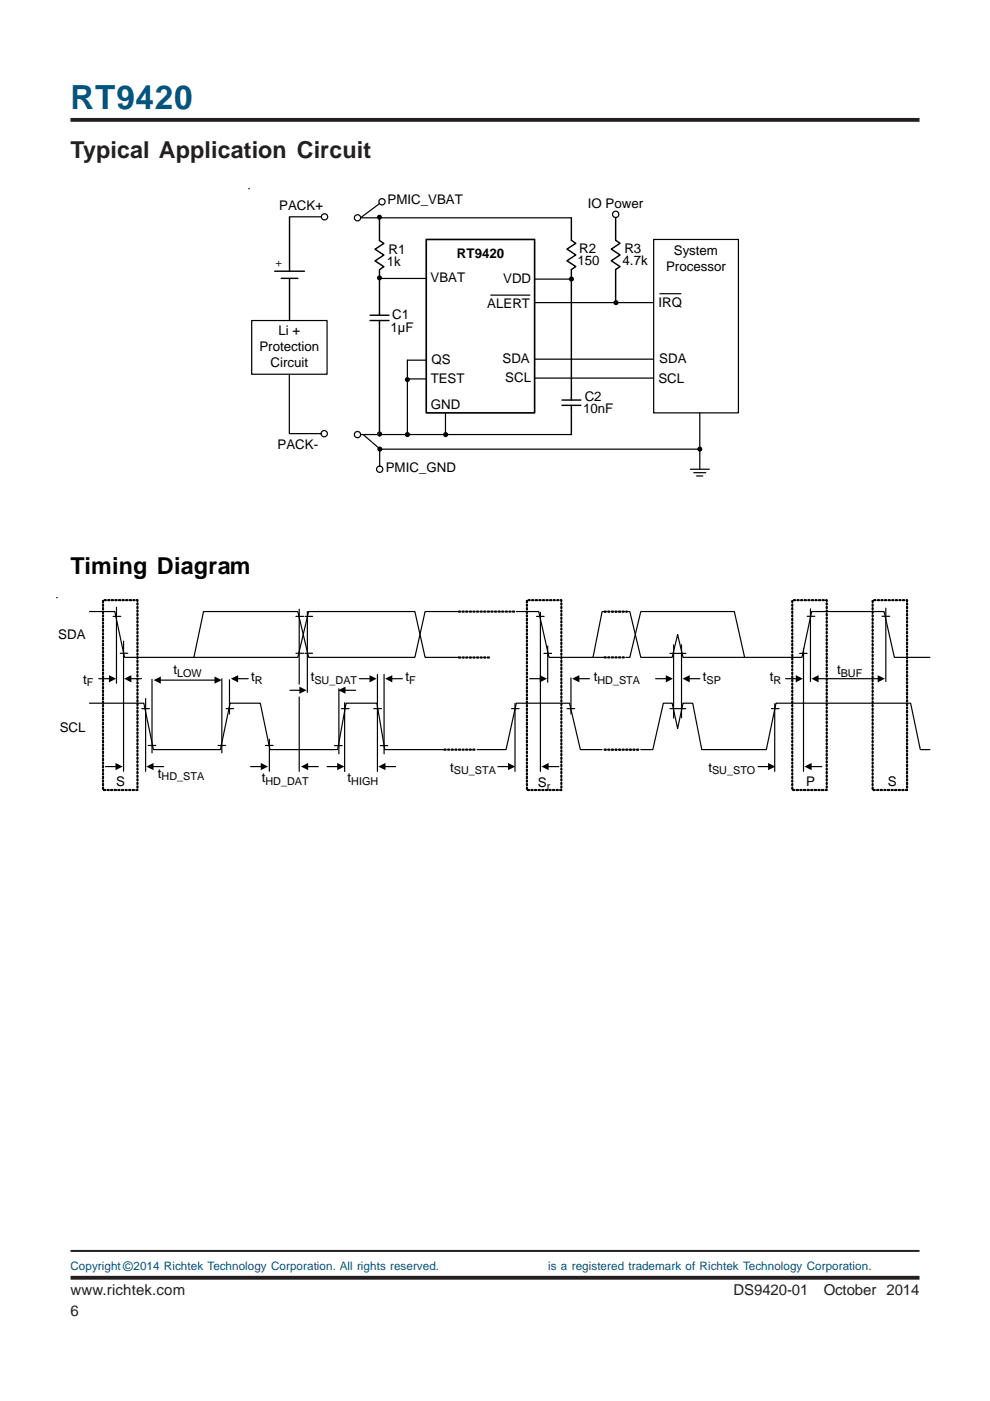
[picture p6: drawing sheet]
<svg xmlns="http://www.w3.org/2000/svg" width="210mm" height="297mm" viewBox="0 0 210 297" stroke-linecap="round" stroke-linejoin="round" font-family="sans-serif">
<path d="M14.9 25.4h180.1M15 270.9h180" fill="none" stroke="#231f20" stroke-width=".81" stroke-linecap="butt"/>
<path d="M15 265.2h180" fill="none" stroke="#231f20" stroke-width=".42"/>
<g fill="none" stroke="#000" stroke-width=".25">
<path d="M19 129.7h5.3l2.1 9.7h14.7l2.1-9.7h19.9l2.3 9.7h22.6l2.1-9.7h7.2M24 130.7h1.6M24.7 128.8v16.1M25.5 138.5h1.6M26.2 135.9v27.6M41.1 139.4h22l2.3-9.7h22.6l2.1 9.7h7.2M62.7 138.5h1.7M62.7 130.7h1.7M63.4 129.2v15.8M64.7 138.5h1.6M64.7 130.7h1.6M65.2 129.7v17.1"/>
<path d="M109.5 129.7h4.7l2.2 9.7h9.3l2-9.7h.5M113.8 130.7h1.6M114.6 129.8v33.7M115.3 138.5h1.6M116.1 137v7.6M125.7 139.4h2.5M132.7 139.4h.8l2.4-9.7h19.8l2.2 9.7h12.1l2.1-9.7h15.3l2.2 9.7h7.6M132.9 129.7h.6l2.4 9.7h6.6l1.2-4.9 1.1 4.9h13.1M142 138.5h3.4M142.8 136.7v15.5M144.5 136.7v15.5M169.5 138.5h1.6"/>
<path d="M170.4 137.5v26M171.1 130.7h1.7M171.8 129.1v15.4M187 130.7h1.6M187.8 128.9v15.6M19 149.1h11.5l2 9.8h14.2l2.1-9.8h6.4l2 9.8h14.4l1.8-9.8h6.5l1.7 9.8h12.6M20.9 143.9h2.4M27.7 143.9h2.3M30.1 150.2h1.6M30.9 148.1v15.4M31.4 158.1h1.6M32.2 144v15.6"/>
<path d="M33.9 144.2h11.8M46.2 158.1h1.6M47 143.9v15.7M47.9 150.2h1.6M48.7 144.1v7.3M50.3 143.9h2.3M56.3 158.1h1.6M57.1 156.7v6.8M61.5 146.3h2.2M63.4 147.8v15.7M70.9 158.1h1.7M71.9 146v13.8"/>
<path d="M72.4 150.2h1.6M73.1 146.3h2.3M73.1 149v14.6M76.2 143.9h2.3M79.3 150.2h1.6M80 143v20.5M80.6 158.1h1.6M81.4 143v16.8M83 143.9h2.3M101.2 158.9h6.1l2.2-9.8h11.2l2.4 9.8h4.6M108.5 150.2h1.6M109.2 149.1v14.4"/>
<path d="M112.3 143.9h2.3M120.3 150.2h1.5M121.1 143.7v7.7M122.6 143.9h2.4M135.9 158.9h2.5l2.2-9.8h1.9l1.2 5.4 1.1-5.4h2.1l1.9 9.8h13.7l2-9.8h28.6l2 9.8h2.1M139 143.9h2.3M142 150.2h3.4M146.1 143.9h2.3M163.6 150.2h1.6M164.3 149.2v14.3M166.6 143.9h2.3M173.4 143.9h12.9"/>
<path d="M22.3 162.5h2.4M32.4 162.5h2.3M53.1 162.5h2.4M65.1 162.5h2.4M69.3 162.5h2.4M81.5 162.5h2.4M105.6 162.5h2.3M116.1 162.5h2.4M160.7 162.5h2.4M171.9 162.5h2.3"/>
</g>
<g fill="#000" stroke="#000" stroke-width=".21">
<path d="M97.2 129.6l.4-.1 .1 .3h-.5zM98 129.6l.5 .1-.4 .1zM98.7 129.6l.4-.1 .1 .3h-.5zM99.5 129.6l.5 .1-.4 .1zM100.3 129.6l.4 .1-.3 .1zM101 129.6l.5 .1-.4 .1zM101.8 129.6l.5 .1-.4 .1zM102.6 129.6l.4 .1-.4 .1zM103.3 129.6l.4-.1 .1 .3h-.5zM104.1 129.6l.5 .1-.4 .1zM104.8 129.6l.4-.1 .1 .3h-.5zM105.6 129.6l.5 .1-.4 .1zM106.4 129.6l.3-.1 .1 .3h-.4zM107.1 129.6l.5 .1-.4 .1zM107.9 129.6l.3-.1 .1 .3h-.4zM108.7 129.6l.3-.1 .1 .3h-.4z"/>
<path d="M97.2 139.3h.5v.2h-.4zM98 139.3l.5 .1-.4 .1zM98.7 139.3h.5v.2h-.4zM99.5 139.3l.5 .1-.4 .1zM100.3 139.3l.4 .1-.3 .1zM101 139.3l.5 .1-.4 .1zM101.8 139.3l.5 .1-.4 .1zM102.6 139.3l.4 .1-.4 .1zM103.3 139.3h.5v.2h-.4z"/>
<path d="M128.1 139.3l.5 .1-.4 .1zM128.9 139.3h.3l.1 .2h-.4zM129.6 139.3l.5 .1-.4 .1zM130.4 139.3h.3l.1 .2h-.4zM131.2 139.3l.4 .1-.4 .1zM131.9 139.3l.5 .1-.4 .1z"/>
<path d="M128.1 129.6l.5 .1-.4 .1zM128.9 129.6l.3-.1 .1 .3h-.3zM129.6 129.6l.5 .1-.4 .1zM130.4 129.6l.3-.1 .1 .3h-.3zM131.2 129.6l.4 .1-.4 .1zM131.9 129.6l.5 .1-.4 .1zM132.7 129.7a.16 .16 0 0 1 .3 0 .16 .16 0 0 1-.3 0z"/>
<path d="M94.2 158.9l.3-.1 .1 .2-.4 .1zM94.9 158.9h.5l-.4 .2zM95.7 158.9h.4l-.3 .2zM96.4 158.9h.5l-.4 .2zM97.2 158.9h.5l-.4 .2zM98 158.9h.4l-.3 .2zM98.7 158.9l.4-.1 .1 .2h-.5zM99.5 158.9h.5l-.4 .2zM100.2 158.9l.4-.1 .1 .2h-.5z"/>
<path d="M128.1 158.9h.5l-.4 .2zM128.9 158.9l.3-.1 .1 .2-.3 .1zM129.6 158.9l.4-.1 .1 .1-.4 .2zM130.4 158.9l.3-.1 .1 .2-.3 .1zM131.2 158.9h.4l-.4 .2zM131.9 158.9h.5l-.4 .2zM132.7 158.9h.5l-.4 .2zM133.4 158.9h.5l-.4 .2zM134.2 158.9h.5l-.4 .2zM135 158.9l.3-.1 .1 .2-.3 .1z"/>
<path d="M21.7 166.9h.2v.4h-.2zM21.7 166.2h.3l-.2 .4zM21.7 165.4h.2l-.1 .5zM21.7 164.6l.3 .1-.2 .4zM21.7 163.9h.2l-.1 .4zM21.7 163.1l.3 .1-.2 .4zM21.7 162.3h.2v.5h-.2zM21.7 161.6l.3 .1-.2 .4zM21.7 160.8h.2l-.1 .5zM21.7 160.1h.3l-.2 .4zM21.7 159.3h.2l-.1 .5zM21.7 158.5h.2l-.1 .5zM21.7 157.8h.2v.4h-.2zM21.7 157h.2l-.1 .5zM21.7 156.3h.2v.4h-.2zM21.7 155.5h.2l-.1 .5zM21.7 154.7h.2v.5h-.2zM21.7 154h.2l-.1 .4zM21.7 153.2h.2v.4h-.2zM21.7 152.4h.2l-.1 .5zM21.7 151.7h.2v.4h-.2zM21.7 150.9h.2l-.1 .5zM21.7 150.2h.2v.4h-.2zM21.7 149.4h.2v.4h-.2zM21.7 148.6l.3 .1-.2 .4zM21.7 147.9h.2v.4h-.2zM21.7 147.1l.3 .1-.2 .4zM21.7 146.3h.2l-.1 .5zM21.7 145.6l.3 .1-.2 .4zM21.7 144.8h.2l-.1 .5zM21.7 144.1h.3l-.2 .5zM21.7 143.3h.2v.4h-.2zM21.7 142.6h.3l-.2 .4zM21.7 141.8h.2v.4h-.2zM21.7 141l.3 .1-.2 .4zM21.7 140.3h.2v.4h-.2zM21.7 139.5h.2l-.1 .5zM21.7 138.7h.2v.5h-.2zM21.7 138h.2l-.1 .5zM21.7 137.2h.2v.5h-.2zM21.7 136.5h.2l-.1 .4zM21.7 135.7h.2v.4h-.2zM21.7 134.9h.2l-.1 .5zM21.7 134.2h.2v.4h-.2zM21.7 133.4h.2l-.1 .5zM21.7 132.7h.2v.4h-.2zM21.7 131.9h.2l-.1 .5zM21.7 131.1h.2v.5h-.2zM21.7 130.4h.2v.4h-.2zM21.7 129.6l.3 .1-.2 .4zM21.7 128.8h.2v.5h-.2zM21.7 128.1l.3 .1-.2 .4zM21.7 127.3h.2v.5h-.2zM22.1 127.1l.5 .1-.4 .2zM22.8 127.1h.5v.2h-.5zM23.6 127.1l.5 .1-.4 .2zM24.4 127.1h.4v.2h-.4zM25.1 127.1l.5 .1-.4 .2zM25.9 127.1h.4v.2h-.4zM26.7 127.1l.4 .1-.4 .2zM27.4 127.1h.5v.2h-.5zM28.2 127.1l.5 .1-.4 .2zM28.9 127.1h.3v.4h-.2v-.3l.2 .2-.3-.1zM29 127.8l.3 .1-.1 .4zM29 128.6l.3 .1-.1 .3h-.2zM29 129.3l.3 .1-.1 .4zM29 130.1l.3 .1-.1 .3h-.2zM29 130.9l.3 .1-.1 .3zM29 131.6l.3 .1-.1 .4h-.2zM29 132.4l.3 .1-.1 .4zM29 133.1l.3 .1-.1 .4h-.2zM29 133.9l.3 .1-.1 .4zM29 134.7l.3 .1-.1 .3h-.2zM29 135.4l.3 .1-.1 .4zM29 136.2l.3 .1-.1 .3h-.2zM29 137h.3l-.1 .4zM29 137.7l.3 .1-.1 .4h-.2zM29 138.5h.3l-.1 .5zM29 139.2l.3 .1-.1 .4h-.2zM29 140l.3 .1-.1 .4zM29 140.8l.3 .1-.1 .3zM29 141.5l.3 .1-.1 .4zM29 142.3l.3 .1-.1 .4zM29 143l.3 .1-.1 .4zM29 143.8l.3 .1-.1 .4zM29 144.6h.3l-.1 .4zM29 145.3l.3 .1-.1 .4zM29 146.1l.3 .1-.1 .4zM29 146.8l.3 .1-.1 .4zM29 147.6l.3 .1-.1 .4zM29 148.4l.3 .1-.1 .3zM29 149.1l.3 .1-.1 .4h-.2zM29 149.9l.3 .1-.1 .4zM29 150.6l.3 .1-.1 .4h-.2zM29 151.4l.3 .1-.1 .4zM29 152.2l.3 .1-.1 .3h-.2zM29 152.9l.3 .1-.1 .4zM29 153.7l.3 .1-.1 .3h-.2zM29 154.5h.3l-.1 .4zM29 155.2l.3 .1-.1 .4h-.2zM29 156l.3 .1-.1 .4zM29 156.7l.3 .1-.1 .4h-.2zM29 157.5l.3 .1-.1 .4zM29 158.3l.3 .1-.1 .3h-.2zM29 159l.3 .1-.1 .4zM29 159.8l.3 .1-.1 .4zM29 160.6h.3l-.1 .4zM29 161.3l.3 .1-.1 .4zM29 162.1l.3 .1-.1 .3zM29 162.8l.3 .1-.1 .4zM29 163.6l.3 .1-.1 .4zM29 164.4h.3l-.1 .4zM29 165.1l.3 .1-.1 .4zM29 165.9l.3 .1-.1 .4zM29 166.6l.3 .1-.1 .4zM28.8 167.4h.4l-.2 .1 .2-.2 .1 .2-.4 .1zM28 167.4l.5 .1-.4 .1zM27.3 167.4h.3l.1 .2h-.4zM26.5 167.4l.5 .1-.4 .1zM25.8 167.4h.3l.1 .2h-.4zM25 167.4h.4l.1 .1-.4 .1zM24.2 167.4l.5 .1-.4 .1zM23.5 167.4h.3l.1 .2h-.4zM22.7 167.4l.5 .1-.4 .1zM21.9 167.4h.4l.1 .2h-.5z"/>
<path d="M111.6 166.9l.2 .1v.3h-.2zM111.6 166.2h.2l-.1 .4zM111.6 165.4l.2 .1-.1 .4zM111.6 164.6l.2 .1-.1 .4zM111.6 163.9h.2l-.1 .4zM111.6 163.1l.2 .1-.1 .4zM111.6 162.4h.2l-.1 .4zM111.6 161.6l.2 .1-.1 .4zM111.6 160.8l.2 .1-.1 .4zM111.6 160.1l.2 .1-.1 .3zM111.6 159.3l.2 .1-.1 .4zM111.6 158.5l.2 .1-.1 .4zM111.6 157.8l.2 .1v.3h-.2zM111.6 157l.2 .1-.1 .4zM111.6 156.3h.2l-.1 .4zM111.6 155.5l.2 .1-.1 .4zM111.6 154.7l.2 .1-.1 .4zM111.6 154l.2 .1-.1 .3zM111.6 153.2l.2 .1-.1 .4zM111.6 152.4l.2 .1-.1 .4zM111.6 151.7l.2 .1-.1 .4zM111.6 150.9l.2 .1v.4h-.2zM111.6 150.2h.2l-.1 .4zM111.6 149.4l.2 .1v.3h-.2zM111.6 148.6l.2 .1-.1 .4zM111.6 147.9l.2 .1v.3h-.2zM111.6 147.1l.2 .1-.1 .4zM111.6 146.3l.2 .1-.1 .4zM111.6 145.6l.2 .1-.1 .4zM111.6 144.8l.2 .1-.1 .4zM111.6 144.1l.2 .1-.1 .4zM111.6 143.3l.2 .1-.1 .4zM111.6 142.6h.2l-.1 .4zM111.6 141.8l.2 .1-.1 .4zM111.6 141l.2 .1-.1 .4zM111.6 140.3h.2l-.1 .4zM111.6 139.5l.2 .1-.1 .4zM111.6 138.8h.2l-.1 .4zM111.6 138l.2 .1-.1 .4zM111.6 137.2l.2 .1-.1 .4zM111.6 136.5l.2 .1-.1 .3zM111.6 135.7l.2 .1-.1 .4zM111.6 134.9l.2 .1-.1 .4zM111.6 134.2l.2 .1-.1 .4zM111.6 133.4l.2 .1-.1 .4zM111.6 132.7h.2l-.1 .4zM111.6 131.9l.2 .1-.1 .4zM111.6 131.1l.2 .1-.1 .4zM111.6 130.4l.2 .1v.3h-.2zM111.6 129.6l.2 .1-.1 .4zM111.6 128.8l.2 .1v.4h-.2zM111.6 128.1l.2 .1-.1 .4zM111.6 127.3l.2 .1v.4h-.2zM112 127.2h.5l-.5 .2zM112.7 127.2h.5l-.4 .2zM113.5 127.2h.5l-.4 .2zM114.3 127.2h.4l-.4 .2zM115 127.2h.5l-.4 .2zM115.8 127.2l.3-.1 .1 .2h-.4zM116.5 127.2h.5l-.4 .2zM117.3 127.2h.5l-.4 .2zM118.1 127.2l.3-.1 .1 .2h-.4zM118.8 127.2h.4l-.2 .3zM118.9 127.8l.3 .1-.2 .4zM118.9 128.6l.3 .1-.1 .3h-.2zM118.9 129.3l.3 .1-.2 .4zM118.9 130.1l.3 .1-.1 .3h-.2zM118.9 130.9l.3 .1-.2 .3zM118.9 131.6l.3 .1-.1 .4h-.2zM118.9 132.4l.3 .1-.2 .4zM118.9 133.2h.3l-.1 .4h-.2zM118.9 133.9l.3 .1-.2 .4zM118.9 134.7l.3 .1-.1 .3h-.2zM118.9 135.4l.3 .1-.2 .4zM118.9 136.2l.3 .1-.2 .4zM118.9 137l.3 .1-.2 .3zM118.9 137.7l.3 .1-.2 .4zM118.9 138.5h.3l-.2 .5zM118.9 139.2l.3 .1-.2 .4zM118.9 140l.3 .1-.2 .4zM118.9 140.8l.3 .1-.2 .3zM118.9 141.5l.3 .1-.2 .4zM118.9 142.3l.3 .1-.2 .4zM118.9 143l.3 .1-.2 .4zM118.9 143.8l.3 .1-.2 .4zM118.9 144.6h.3l-.2 .4zM118.9 145.3l.3 .1-.2 .4zM118.9 146.1l.3 .1-.2 .4zM118.9 146.8l.3 .1-.2 .4zM118.9 147.6l.3 .1-.2 .4zM118.9 148.4l.3 .1-.2 .3zM118.9 149.1l.3 .1-.1 .4h-.2zM118.9 149.9l.3 .1-.2 .4zM118.9 150.7h.3l-.1 .4h-.2zM118.9 151.4l.3 .1-.2 .4zM118.9 152.2l.3 .1-.1 .3h-.2zM118.9 152.9l.3 .1-.2 .4zM118.9 153.7l.3 .1-.1 .3h-.2zM118.9 154.5l.3 .1-.2 .3zM118.9 155.2l.3 .1-.2 .4zM118.9 156l.3 .1-.2 .4zM118.9 156.7l.3 .1-.2 .4zM118.9 157.5l.3 .1-.2 .4zM118.9 158.3l.3 .1-.2 .3zM118.9 159l.3 .1-.2 .4zM118.9 159.8l.3 .1-.2 .4zM118.9 160.6h.3l-.2 .4zM118.9 161.3l.3 .1-.2 .4zM118.9 162.1l.3 .1-.2 .4zM118.9 162.8l.3 .1-.2 .4zM118.9 163.6l.3 .1-.2 .4zM118.9 164.4h.3l-.2 .4zM118.9 165.1l.3 .1-.2 .4zM118.9 165.9l.3 .1-.2 .4zM118.9 166.6l.3 .1-.2 .4zM118.7 167.4l.5 .1-.4 .1zM117.9 167.4l.5 .1-.4 .1zM117.2 167.4h.3l.1 .2h-.4zM116.4 167.4l.5 .1-.4 .1zM115.6 167.4l.5 .1-.4 .1zM114.9 167.4l.5 .1-.4 .1zM114.1 167.4l.5 .1-.4 .1zM113.4 167.4l.4 .1-.4 .1zM112.6 167.4h.3l.1 .2h-.4zM111.8 167.4l.5 .1-.4 .1z"/>
<path d="M167.9 166.9h.2v.4h-.2zM167.9 166.2h.2l-.1 .4zM167.9 165.4l.2 .1-.1 .4zM167.9 164.6l.2 .1-.1 .4zM167.9 163.9h.2l-.1 .4zM167.9 163.1l.2 .1-.1 .4zM167.9 162.4h.2l-.1 .4zM167.9 161.6l.2 .1-.1 .4zM167.9 160.8l.2 .1-.1 .4zM167.9 160.1l.2 .1-.1 .3zM167.9 159.3l.2 .1-.1 .4zM167.9 158.5l.2 .1-.1 .4zM167.9 157.8l.2 .1v.3l-.2-.1zM167.9 157l.2 .1-.1 .4zM167.9 156.3h.2l-.1 .4zM167.9 155.5h.2v.4l-.2-.1zM167.9 154.7l.2 .1-.1 .4zM167.9 154h.2v.4l-.2-.1zM167.9 153.2l.2 .1-.1 .4-.1-.1zM167.9 152.4h.2v.5l-.2-.1zM167.9 151.7l.2 .1-.1 .4-.1-.2zM167.9 150.9h.2v.5l-.2-.1zM167.9 150.2h.2l-.1 .4zM167.9 149.4h.2v.4l-.2-.1zM167.9 148.6l.2 .1-.1 .4zM167.9 147.9h.2v.4l-.2-.1zM167.9 147.1l.2 .1-.1 .4zM167.9 146.3l.2 .1-.1 .4zM167.9 145.6l.2 .1-.1 .4zM167.9 144.8l.2 .1-.1 .4zM167.9 144.1l.2 .1-.1 .4zM167.9 143.3l.2 .1-.1 .4zM167.9 142.6h.2l-.1 .4zM167.9 141.8l.2 .1-.1 .4zM167.9 141l.2 .1-.1 .4zM167.9 140.3h.2l-.1 .4zM167.9 139.5l.2 .1-.1 .4zM167.9 138.8h.2l-.1 .4zM167.9 138l.2 .1-.1 .4zM167.9 137.2l.2 .1-.1 .4zM167.9 136.5h.2v.4l-.2-.1zM167.9 135.7l.2 .1-.1 .4zM167.9 134.9h.2v.5l-.2-.1zM167.9 134.2l.2 .1-.1 .4-.1-.2zM167.9 133.4h.2v.5l-.2-.1zM167.9 132.7h.2l-.1 .4-.1-.1zM167.9 131.9h.2v.4l-.2-.1zM167.9 131.1l.2 .1-.1 .4zM167.9 130.4h.2v.4l-.2-.1zM167.9 129.6l.2 .1-.1 .4zM167.9 128.8h.2v.5l-.2-.1zM167.9 128.1l.2 .1-.1 .4zM167.9 127.3h.2v.5l-.2-.1zM168.2 127.2h.5l-.4 .2zM169 127.2l.3-.1 .1 .2h-.4zM169.8 127.2h.4l-.3 .2zM170.5 127.2h.5l-.4 .2zM171.3 127.2h.5l-.4 .2zM172.1 127.2h.4l-.4 .2zM172.8 127.2h.5l-.4 .2zM173.6 127.2l.3-.1 .1 .2h-.4zM174.3 127.2h.5l-.4 .2zM175.1 127.2h.3l-.1 .3zM175.2 127.8l.2 .1-.1 .4zM175.2 128.6l.2 .1v.3h-.2zM175.2 129.3l.2 .1-.1 .4zM175.2 130.1l.2 .1v.3h-.2zM175.2 130.9l.2 .1-.1 .3zM175.2 131.6l.2 .1v.4h-.2zM175.2 132.4l.2 .1-.1 .4zM175.2 133.2h.2v.4h-.2zM175.2 133.9l.2 .1-.1 .4zM175.2 134.7l.2 .1v.3h-.2zM175.2 135.4l.2 .1-.1 .4zM175.2 136.2l.2 .1-.1 .4zM175.2 137l.2 .1-.1 .3zM175.2 137.7l.2 .1-.1 .4zM175.2 138.5h.2l-.1 .5zM175.2 139.2l.2 .1-.1 .4zM175.2 140l.2 .1-.1 .4zM175.2 140.8l.2 .1-.1 .3zM175.2 141.5l.2 .1-.1 .4zM175.2 142.3l.2 .1-.1 .4zM175.2 143l.2 .1-.1 .4zM175.2 143.8l.2 .1-.1 .4zM175.2 144.6h.2l-.1 .4zM175.2 145.3l.2 .1-.1 .4zM175.2 146.1l.2 .1-.1 .4zM175.2 146.8l.2 .1-.1 .4zM175.2 147.6l.2 .1-.1 .4zM175.2 148.4l.2 .1-.1 .3zM175.2 149.1l.2 .1v.4h-.2zM175.2 149.9l.2 .1-.1 .4zM175.2 150.7h.2v.4h-.2zM175.2 151.4l.2 .1-.1 .4zM175.2 152.2l.2 .1v.3h-.2zM175.2 152.9l.2 .1-.1 .4zM175.2 153.7l.2 .1v.3h-.2zM175.2 154.5l.2 .1-.1 .3zM175.2 155.2l.2 .1-.1 .4zM175.2 156l.2 .1-.1 .4zM175.2 156.7l.2 .1-.1 .4zM175.2 157.5l.2 .1-.1 .4zM175.2 158.3l.2 .1-.1 .3zM175.2 159l.2 .1-.1 .4zM175.2 159.8l.2 .1-.1 .4zM175.2 160.6h.2l-.1 .4zM175.2 161.3l.2 .1-.1 .4zM175.2 162.1l.2 .1-.1 .4zM175.2 162.8l.2 .1-.1 .4zM175.2 163.6l.2 .1-.1 .4zM175.2 164.4h.2l-.1 .4zM175.2 165.1l.2 .1-.1 .4zM175.2 165.9l.2 .1-.1 .4zM175.2 166.6l.2 .1-.1 .4zM175 167.4l.4 .1-.4 .1zM174.2 167.4h.3l.1 .2h-.4zM173.4 167.4l.5 .1-.4 .1zM172.7 167.4h.3l.1 .2h-.4zM171.9 167.4l.5 .1-.4 .1zM171.1 167.4l.5 .1-.4 .1zM170.4 167.4l.5 .1-.4 .1zM169.6 167.4l.5 .1-.4 .1zM168.9 167.4l.4 .1-.3 .1zM168.1 167.4h.3l.1 .2h-.4z"/>
<path d="M184.9 166.9l.2 .1v.3h-.2zM184.9 166.2h.2l-.1 .4zM184.9 165.4l.2 .1-.1 .4zM184.9 164.6l.2 .1-.1 .4zM184.9 163.9h.2l-.1 .4zM184.9 163.1l.2 .1-.1 .4zM184.9 162.4h.2l-.1 .4zM184.9 161.6l.2 .1-.1 .4zM184.9 160.8l.2 .1-.1 .4zM184.9 160.1l.2 .1-.1 .3zM184.9 159.3l.2 .1-.1 .4zM184.9 158.5l.2 .1-.1 .4zM184.9 157.8l.2 .1v.3h-.2zM184.9 157l.2 .1-.1 .4zM184.9 156.3h.2l-.1 .4zM184.9 155.5l.2 .1v.3h-.2zM184.9 154.7l.2 .1-.1 .4zM184.9 154l.2 .1v.3h-.2zM184.9 153.2l.2 .1-.1 .4zM184.9 152.4l.2 .1v.4h-.2zM184.9 151.7l.2 .1-.1 .4zM184.9 150.9l.2 .1v.4h-.2zM184.9 150.2h.2l-.1 .4zM184.9 149.4l.2 .1v.3h-.2zM184.9 148.6l.2 .1-.1 .4zM184.9 147.9l.2 .1v.3h-.2zM184.9 147.1l.2 .1-.1 .4zM184.9 146.3l.2 .1-.1 .4zM184.9 145.6l.2 .1-.1 .4zM184.9 144.8l.2 .1-.1 .4zM184.9 144.1l.2 .1-.1 .4zM184.9 143.3l.2 .1-.1 .4zM184.9 142.6h.2l-.1 .4zM184.9 141.8l.2 .1-.1 .4zM184.9 141l.2 .1-.1 .4zM184.9 140.3h.2l-.1 .4zM184.9 139.5l.2 .1-.1 .4zM184.9 138.8h.2l-.1 .4zM184.9 138l.2 .1-.1 .4zM184.9 137.2l.2 .1-.1 .4zM184.9 136.5l.2 .1v.3h-.2zM184.9 135.7l.2 .1-.1 .4zM184.9 134.9l.2 .1v.4h-.2zM184.9 134.2l.2 .1-.1 .4zM184.9 133.4l.2 .1v.4h-.2zM184.9 132.7h.2l-.1 .4zM184.9 131.9l.2 .1v.3h-.2zM184.9 131.1l.2 .1-.1 .4zM184.9 130.4l.2 .1v.3h-.2zM184.9 129.6l.2 .1-.1 .4zM184.9 128.8l.2 .1v.4h-.2zM184.9 128.1l.2 .1-.1 .4zM184.9 127.3l.2 .1v.4h-.2zM185.3 127.2h.4l-.4 .2zM186 127.2l.4-.1 .1 .2h-.5zM186.8 127.2h.5l-.4 .2zM187.5 127.2l.4-.1 .1 .2h-.5zM188.3 127.2h.5l-.4 .2zM189.1 127.2l.3-.1 .1 .1-.3 .2zM189.8 127.2l.4-.1 .1 .2h-.5zM190.6 127.2h.5l-.4 .2zM191.4 127.2h.4l-.4 .2zM192.1 127.2h.4l-.2 .3zM192.2 127.8l.3 .1-.2 .4zM192.2 128.6l.3 .1-.1 .3h-.2zM192.2 129.3l.3 .1-.2 .4zM192.2 130.1l.3 .1-.1 .3h-.2zM192.2 130.9l.3 .1-.2 .3zM192.2 131.6l.3 .1-.1 .4h-.2zM192.2 132.4l.3 .1-.2 .4zM192.2 133.2h.3l-.1 .4h-.2zM192.2 133.9l.3 .1-.2 .4zM192.2 134.7l.3 .1-.1 .3h-.2zM192.2 135.4l.3 .1-.2 .4zM192.2 136.2l.3 .1-.1 .3h-.2zM192.2 137l.3 .1-.2 .3zM192.2 137.7l.3 .1-.1 .4h-.2zM192.2 138.5h.3l-.2 .5zM192.2 139.2l.3 .1-.1 .4h-.2zM192.2 140l.3 .1-.2 .4zM192.2 140.8l.3 .1-.1 .3h-.2zM192.2 141.5l.3 .1-.2 .4zM192.2 142.3l.3 .1-.1 .3h-.2zM192.2 143l.3 .1-.2 .4zM192.2 143.8l.3 .1-.2 .4zM192.2 144.6h.3l-.2 .4zM192.2 145.3l.3 .1-.2 .4zM192.2 146.1l.3 .1-.2 .4zM192.2 146.8l.3 .1-.2 .4zM192.2 147.6l.3 .1-.2 .4zM192.2 148.4l.3 .1-.2 .3zM192.2 149.1l.3 .1-.1 .4h-.2zM192.2 149.9l.3 .1-.2 .4zM192.2 150.7h.3l-.1 .4h-.2zM192.2 151.4l.3 .1-.2 .4zM192.2 152.2l.3 .1-.1 .3h-.2zM192.2 152.9l.3 .1-.2 .4zM192.2 153.7l.3 .1-.1 .3h-.2zM192.2 154.5l.3 .1-.2 .3zM192.2 155.2l.3 .1-.1 .4h-.2zM192.2 156l.3 .1-.2 .4zM192.2 156.7l.3 .1-.1 .4h-.2zM192.2 157.5l.3 .1-.2 .4zM192.2 158.3l.3 .1-.1 .3h-.2zM192.2 159l.3 .1-.2 .4zM192.2 159.8l.3 .1-.1 .3h-.2zM192.2 160.6h.3l-.2 .4zM192.2 161.3l.3 .1-.1 .4h-.2zM192.2 162.1l.3 .1-.2 .4zM192.2 162.8l.3 .1-.1 .4h-.2zM192.2 163.6l.3 .1-.2 .4zM192.2 164.4h.3l-.2 .4zM192.2 165.1l.3 .1-.2 .4zM192.2 165.9l.3 .1-.2 .4zM192.2 166.6l.3 .1-.2 .4zM192 167.4l.5 .1-.4 .1zM191.2 167.4l.5 .1-.4 .1zM190.5 167.4h.3l.1 .2h-.4zM189.7 167.4l.5 .1-.4 .1zM188.9 167.4h.4l.1 .2h-.5zM188.2 167.4h.3l.1 .1-.3 .1zM187.4 167.4h.3l.1 .2h-.4zM186.6 167.4l.5 .1-.4 .1zM185.9 167.4h.3l.1 .2h-.4zM185.1 167.4l.5 .1-.4 .1z"/>
</g>
<g fill="#000">
<path d="M23.1 143.2l1.5 .7-1.5 .8zM26.3 143.9l1.5-.7v1.5zM32.6 144.2l1.5-.8v1.6zM45.5 143.4l1.5 .8-1.5 .8zM49 143.9l1.5-.7v1.5zM63.5 145.6l1.5 .7-1.5 .8zM71.7 146.3l1.6-.7v1.5zM78.4 143.2l1.5 .7-1.5 .8zM81.7 143.9l1.5-.7v1.5zM114.5 143.2l1.5 .7-1.5 .8zM121.3 143.9l1.5-.7v1.5zM141.2 143.2l1.5 .7-1.5 .8z"/>
<path d="M144.7 143.9l1.5-.7v1.5zM168.7 143.2l1.5 .7-1.5 .8zM172 143.9l1.6-.7v1.5zM186.1 143.2l1.5 .7-1.5 .8zM24.5 161.8l1.5 .7-1.5 .8zM31 162.5l1.5-.7v1.5zM55.3 161.8l1.5 .7-1.5 .8zM63.8 162.5l1.5-.7v1.5zM71.5 161.8l1.5 .7-1.5 .8zM80.2 162.5l1.5-.7v1.5zM107.7 161.8l1.5 .7-1.5 .8zM114.8 162.5l1.5-.7v1.5z"/>
<path d="M162.8 161.8l1.6 .7-1.6 .8zM170.6 162.5l1.5-.7v1.5z"/>
<circle cx="80.4" cy="46.1" r=".54"/>
<circle cx="80.4" cy="58.9" r=".53"/>
<circle cx="121.2" cy="59.2" r=".55"/>
<circle cx="130.6" cy="64.2" r=".54"/>
<circle cx="80.5" cy="92" r=".55"/>
<circle cx="80.5" cy="95.2" r=".54"/>
<circle cx="86.4" cy="80.5" r=".53"/>
<circle cx="86.4" cy="92.1" r=".55"/>
<circle cx="94.5" cy="92.1" r=".55"/>
<circle cx="148.4" cy="95.2" r=".54"/>
</g>
<path d="M80.5 46.1v.4M80.5 58.9v.4M121.1 59.2v.4M130.6 64.2v.4M80.5 92v.4M80.5 95.2v.4M86.4 80.5v.4M86.4 92.1v.5M94.5 92.1v.5M148.4 95.2v.4M12 126.7h.1" fill="none" stroke="#000" stroke-width=".21"/>
<path d="M90.4 50.8h23v36.7h-23z" fill="none" stroke="#000" stroke-width=".35"/>
<g fill="none" stroke="#000" stroke-width=".26">
<path d="M61.5 46h6.6M76.5 46.2h3.5M80.2 46.2h41M80.2 59h10.2M80.5 43.2l-3.9 2.9M113.4 59.2h7.6M130.5 46.1v.2M138.6 50.8h18v36.7h-18zM53.4 68h15.9v11.3h-15.9zM61.3 79.3v12.6M90.2 76.4h-3.8v15.7M104.1 62.6h8.2"/>
<path d="M113.4 76.2h25.1M113.4 64.2h25.1M139.9 62.3h4.5M61.4 91.9h6.7M76.5 92.1h44.6M77 92.1l3.7 3.2M80.4 95.2h68M80.5 95.2v3.6M86.4 80.3h4M94.4 87.6v4.5M113.4 80.2h25.1M146.4 99.5h4"/>
<path d="M148.4 87.6v11.8M147.1 100.2h2.5M147.7 100.9h1.3"/>
<circle cx="68.8" cy="46" r=".66"/>
<circle cx="75.8" cy="46.2" r=".66"/>
<circle cx="81" cy="42.8" r=".67"/>
<circle cx="130.5" cy="45.4" r=".67"/>
<circle cx="68.7" cy="91.9" r=".66"/>
<circle cx="75.8" cy="92.1" r=".67"/>
<circle cx="80.5" cy="99.5" r=".67"/>
</g>
<g fill="none" stroke="#000" stroke-width=".3">
<path d="M58.2 57.5h6.4M59.6 59h3.5M61.4 46v11.5M61.4 59v8.8M80.5 46.1v4.9l.9 .6-1.9 1.2 1.9 1.3-1.9 1.2 1.9 1.2-.9 .7v1.7M80.5 59v7.8M121.1 46.2v4.8l1 .6-1.9 1.2 1.9 1.3-1.9 1.2 1.9 1.2-1 .7v27.6M130.5 46.2v4.8l1 .6-1.9 1.2 1.9 1.3-1.9 1.2 1.9 1.2-1 .7v7M78.5 68h4M78.5 66.8h4M80.5 68v24M119.2 85.9h4"/>
<path d="M119.2 84.8h4M121.1 85.9v6.2"/>
</g>
<path d="M80.5 91.8l-3.3 3.8z" fill="#fff"/>
<path d="M52.7 40h.1" fill="none" stroke="#000" stroke-width=".21"/>
<text font-size="7.1" fill="#00547d" x="14.9" y="23.2">RT9420</text>
<text font-size="4.9" fill="#231f20" x="14.9" y="33.5">Typical Application Circuit</text>
<text font-size="4.9" x="14.9" y="121.7">Timing Diagram</text>
<g font-size="3.2" fill="#231f20">
<text x="14.9" y="274.5">www.richtek.com</text>
<text x="155.5" y="274.5">DS9420-01</text>
<text x="174.6" y="274.5">October 2014</text>
<text x="14.9" y="279">6</text>
</g>
<g font-size="2.8">
<text x="59.2" y="44.6">PACK+</text>
<text x="82.2" y="43.2">PMIC_VBAT</text>
<text x="124.7" y="44.1">IO Power</text>
<text x="82.4" y="53.9">R1</text>
<text x="122.8" y="53.6">R2</text>
<text x="132.4" y="53.6">R3</text>
<text x="142.9" y="54">System</text>
<text x="58.3" y="56.7">+</text>
<text x="82" y="56.5">1k</text>
<text x="91.3" y="59.7">VBAT</text>
<text x="96.9" y="54.8">RT9420</text>
<text x="122.4" y="56.2">150</text>
<text x="132" y="56.2">4.7k</text>
<text x="141.2" y="57.4">Processor</text>
<text x="103.3" y="65.2">ALERT</text>
<text x="106.7" y="60">VDD</text>
<text x="139.6" y="65">IRQ</text>
<text x="59" y="71.1">Li +</text>
<text x="82.8" y="70.3">1µF</text>
<text x="83.2" y="67.7">C1</text>
<text x="55" y="74.5">Protection</text>
<text x="57.4" y="77.9">Circuit</text>
<text x="91.5" y="77.2">QS</text>
<text x="106.5" y="77">SDA</text>
<text x="139.8" y="77">SDA</text>
<text x="91.3" y="81.2">TEST</text>
<text x="107.1" y="81">SCL</text>
<text x="139.6" y="81.2">SCL</text>
<text x="91.4" y="86.7">GND</text>
<text x="123.6" y="87.6">10nF</text>
<text x="124" y="85">C2</text>
<text x="58.9" y="95.2">PACK-</text>
<text x="81.8" y="100.2">PMIC_GND</text>
<text x="12.4" y="135.4">SDA</text>
<text x="36.8" y="143">t</text>
<text x="177.5" y="143">t</text>
<text x="17.7" y="145">t</text>
<text x="53.2" y="144.5">t</text>
<text x="65.9" y="144.5">t</text>
<text x="86" y="144.5">t</text>
<text x="125.9" y="144.5">t</text>
<text x="149" y="144.5">t</text>
<text x="163.3" y="144.5">t</text>
<text x="12.7" y="155.1">SCL</text>
<text x="24.6" y="166.7">S</text>
<text x="33.5" y="165">t</text>
<text x="55.5" y="165.9">t</text>
<text x="73.7" y="165.9">t</text>
<text x="95.5" y="163.6">t</text>
<text x="114" y="166.9">S</text>
<text x="150.2" y="163.6">t</text>
<text x="170.9" y="166.7">P</text>
<text x="188.2" y="166.7">S</text>
</g>
<text font-size="2.8" fill="#00547d" x="26.1" y="269.5">©</text>
<g font-size="2.5" fill="#00547d">
<text x="14.9" y="269.3">Copyright</text>
<text x="28.3" y="269.3">2014 Richtek Technology Corporation. All rights reserved.</text>
<text x="116.2" y="269.3">is a registered trademark of Richtek Technology Corporation.</text>
</g>
<g font-size="2.3">
<text x="37.6" y="143.5">LOW</text>
<text x="178.3" y="143.5">BUF</text>
<text x="18.4" y="145.5">F</text>
<text x="54" y="145">R</text>
<text x="66.7" y="145">SU_DAT</text>
<text x="86.8" y="145">F</text>
<text x="126.7" y="145">HD_STA</text>
<text x="149.8" y="145">SP</text>
<text x="164" y="145">R</text>
<text x="34.3" y="165.5">HD_STA</text>
<text x="56.3" y="166.4">HD_DAT</text>
<text x="74.5" y="166.4">HIGH</text>
<text x="96.2" y="164.1">SU_STA</text>
<text x="115.9" y="167.5">r</text>
<text x="151" y="164.1">SU_STO</text>
</g>
</svg>
